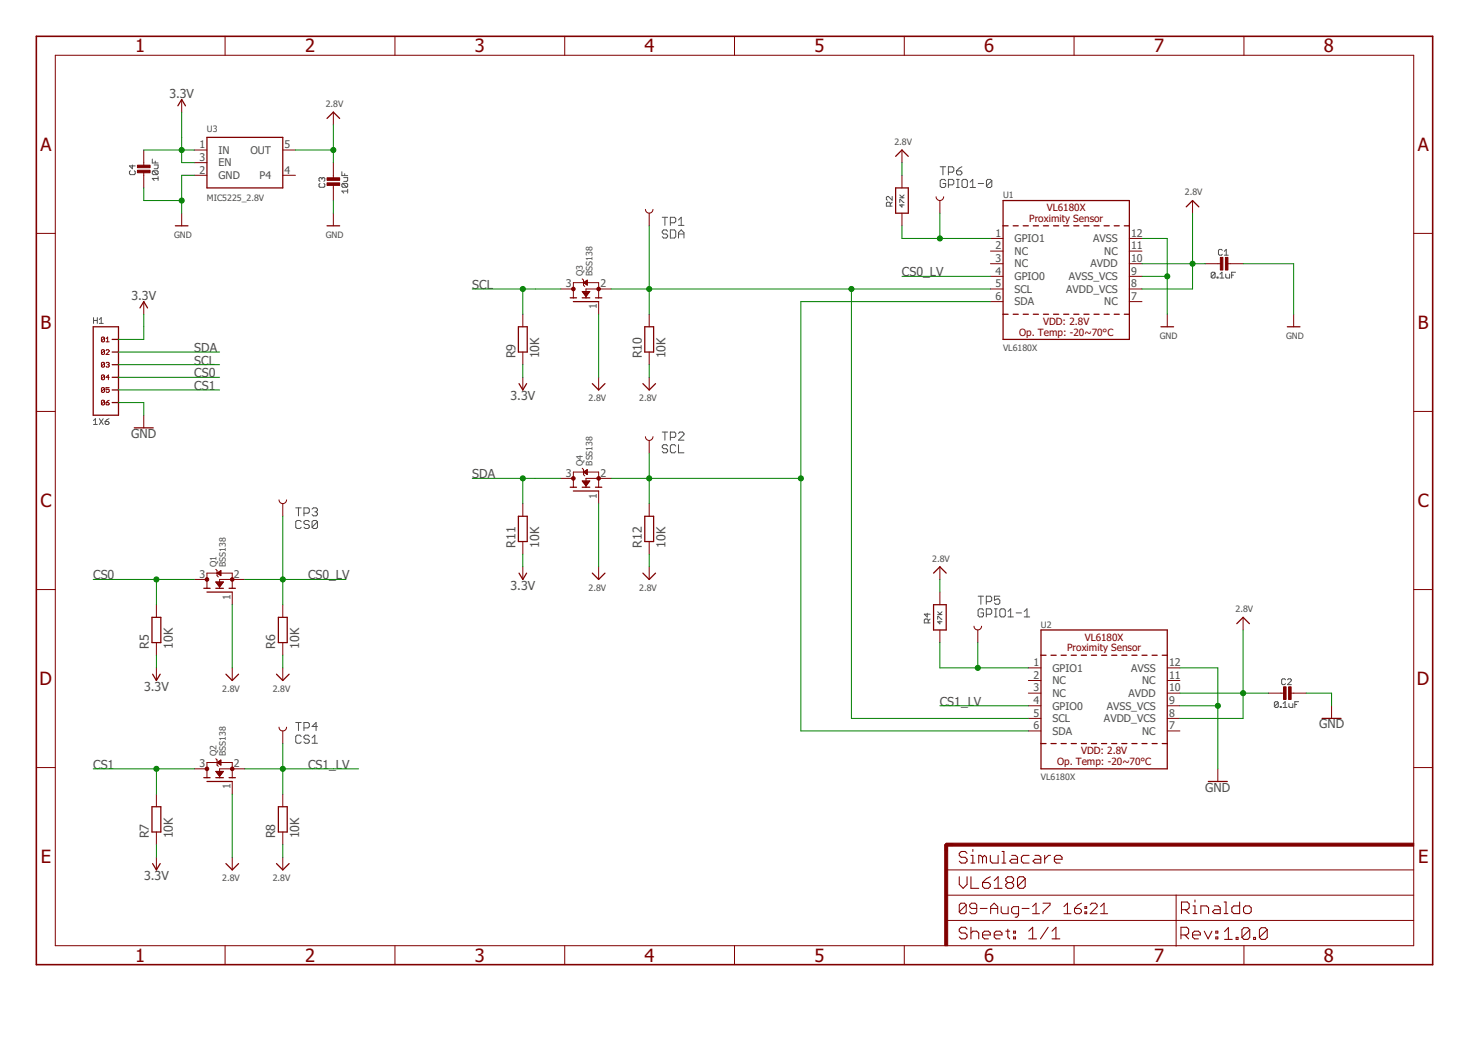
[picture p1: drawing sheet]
<svg xmlns="http://www.w3.org/2000/svg" width="297mm" height="210mm" viewBox="0 0 297 210" stroke-linecap="round" stroke-linejoin="round" font-family="sans-serif">
<g fill="none" stroke="#505050" stroke-width=".2">
<path d="M26.2 34.3l-.2 .2v.4l.2 .2h.8l.2-.2v-.4l-.2-.2M26.6 33.2v.7l-.6-.5h1.2M30.6 32v.8h1.2M30.8 34.3h.8l.2 .2v.4l-.2 .2M30.8 34.3l-.2 .2v.4l.2 .2h.8M30.8 34.3l.8 .8M31 33.2h.8v.5l-.2 .2h-.6M31.2 32.4v.4M31.8 35.9h-1.2l.4 .4M31.8 35.5v.8M64.3 36.9l-.2 .2v.3l.2 .3h.8l.2-.3v-.3l-.2-.2M64.7 35.9l-.2-.2-.4 .2v.4l.2 .2"/>
<path d="M64.7 35.9l.2-.2 .4 .2v.4l-.2 .2M64.7 35.9v.2M68.7 34.5v.8h1.2M68.9 36.9h.8l.2 .2v.3l-.2 .3M68.9 36.9l-.2 .2v.3l.2 .3h.8M68.9 36.9l.8 .8M69.1 35.7h.8v.6l-.2 .2h-.6M69.3 34.9v.4M69.9 38.4h-1.2l.4 .4M69.9 38v.8M179.3 39.5v.8l-.8-.8-.4 .2v.4l.2 .2M180.8 39.8h.9"/>
<path d="M180.8 39.2l.6 .6M181.7 39.2l-.4 .4M189 33.5h1.1M189.5 33.5v1.7M190.1 36.3l-.3-.2h-.6l-.2 .2v1.1l.2 .3h.6l.3-.3v-.5h-.6M190.6 37.2h.8l.3-.3v-.6l-.3-.2h-.8v1.6M190.6 34.6h.8l.3-.2v-.6l-.3-.3h-.8v1.7M192.2 36.1h.6M192.2 37.7h.6M192.2 34.4h.8l.3 .2v.3l-.3 .3h-.5l-.3-.3zM192.5 36.1v1.6M193.3 33.5l-.5 .3-.6 .6"/>
<path d="M193.6 36.1h.5l.3 .2v1.1l-.3 .3h-.5l-.3-.3v-1.1zM195 37.7h1M195 36.6l.5-.5v1.6M196.6 36.9h1.1M199.3 36.3v1.1l-.2 .3h-.6l-.3-.3M199.3 36.3l-.2-.2h-.6l-.3 .2v1.1M199.3 36.3l-1.1 1.1M133.1 43.7h1.1M133.6 43.7v1.6M134.2 46.5l-.3-.3h-.5l-.3 .3v.3l.3 .3h.5l.3 .2v.3l-.3 .3h-.5l-.3-.3M134.7 46.2h.9l.2 .3v1.1l-.2 .3h-.9zM134.7 44.8h.9l.2-.3v-.5l-.2-.3h-.9v1.6"/>
<path d="M136.4 47.1h1.1M136.4 47.9v-1.1l.5-.6 .6 .6v1.1M136.4 44.2l.5-.5v1.6M136.4 45.3h1.1M178.9 41.4v-.5l-.2-.2h-.4l-.2 .2v.5h1.2M179.3 40.7l-.4 .3M180.8 40.7v-.6l.9 .6M181.3 41.1v.5l-.5-.4h.9M244.2 54.9l-.2-.2h-.4l-.2 .2v.8M244.2 54.9v.8l-.2 .2h-.4l-.2-.2M244.2 54.9l-.8 .8M244.6 55.7h.2v.2h-.2z"/>
<path d="M245.2 55.9h.8M245.2 55.1l.4-.4v1.2M245.7 50.3l-.2-.2h-.4l-.2 .2v.8l.2 .2h.4l.2-.2M246.1 51.3h.7M246.1 50.5l.3-.4v1.2M246.3 55.1v.6l.2 .2h.6v-.8M247.5 55.3h.4M248.3 54.7h-.8v1.2M18.8 63.9v1.1M18.8 64.4h.8M19.6 63.9v1.1M20 64.2l.3-.3v1.1"/>
<path d="M20 65h.7M18.8 84.6l.4-.4v1.1M18.8 85.3h.8M20 84.2l.7 1.1M20.7 84.2l-.7 1.1M21.1 84.8h.6l.2 .4-.2 .1h-.4l-.2-.1zM21.9 84.2l-.8 .6M133.1 86.9h1.1M133.6 86.9v1.6M134.2 89.7l-.3-.3h-.5l-.3 .3v.2l.3 .3h.5l.3 .3v.3l-.3 .2h-.5l-.3-.2M134.7 87.9h.9l.2-.2v-.6l-.2-.2h-.9v1.6M135.8 89.7l-.2-.3h-.6l-.3 .3v1.1l.3 .2h.6l.2-.2"/>
<path d="M136.4 89.4v1.6h1.1M136.4 87.1l.2-.2h.6l.3 .2v.3l-1.1 1.1h1.1M59.4 102.1h1.1M60 102.1v1.6M60.5 104.9l-.2-.3h-.6l-.3 .3v1.1l.3 .3h.6l.2-.3M61.1 103.2h.8l.3-.3v-.5l-.3-.3h-.8v1.6M62.2 104.9l-.3-.3h-.5l-.3 .3v.3l.3 .3h.5l.3 .2v.3l-.3 .3h-.5l-.3-.3M62.7 102.4l.3-.3h.5l.3 .3v.2l-.3 .3M63.3 102.9h.2M63.5 102.9l.3 .3v.3l-.3 .2h-.5l-.3-.2M63.8 104.9l-.3-.3h-.5l-.3 .3v1.1M63.8 104.9v1.1l-.3 .3h-.5l-.3-.3"/>
<path d="M63.8 104.9l-1.1 1.1M196.6 119.9h1.1M197.1 119.9v1.6M200.9 119.9h-1v.8l.5-.3h.3l.2 .3v.5l-.2 .3h-.6l-.2-.3M186.4 123.3v.8l-.6-.6h1.1M186.5 125.2v-.5l-.1-.2h-.5l-.1 .2v.5h1.1M186.9 124.5l-.4 .3M188.4 124.5v-.6l.9 .6M188.4 123.6h.9M188.4 123l.6 .6M188.9 124.9v.5l-.5-.4h.9M189.3 123l-.4 .4"/>
<path d="M197.7 122.7l-.3-.3h-.6l-.2 .3v1.1l.2 .2h.6l.3-.2v-.6h-.6M198.2 123.5h.8l.3-.3v-.5l-.3-.3h-.8v1.6M198.2 121h.8l.3-.3v-.6l-.3-.2h-.8v1.6M199.9 122.4h.5M199.9 124h.5M200.1 122.4v1.6M201.2 122.4h.6l.2 .3v1.1l-.2 .2h-.6l-.3-.2v-1.1zM202.6 124h1.1M202.6 123l.5-.6v1.6M204.2 123.2h1.1M205.8 124h1.1M205.8 123l.6-.6v1.6"/>
<path d="M258.4 136.7l-.2-.2h-.4l-.2 .2v.8l.2 .1h.4l.2-.1M258.8 136.7l.2-.2h.3l.2 .2v.2l-.7 .7h.7M59.4 145.3h1.1M60 145.3v1.6M60.5 148.1l-.2-.3h-.6l-.3 .3v1.1l.3 .2h.6l.2-.2M61.1 146.3h.8l.3-.2v-.6l-.3-.2h-.8v1.6M62.2 148.1l-.3-.3h-.5l-.3 .3v.3l.3 .2h.5l.3 .3v.3l-.3 .2h-.5l-.3-.2M62.7 149.4h1.1M62.7 148.4l.6-.6v1.6M63.8 146.1h-1.1l.8-.8v1.6M256.9 141.3l-.2-.2h-.4l-.2 .2v.7M256.9 141.3v.7l-.2 .2h-.4l-.2-.2"/>
<path d="M256.9 141.3l-.8 .7M257.3 142h.2v.2h-.2zM257.9 142.2h.8M257.9 141.5l.4-.4v1.1M259 141.5v.5l.2 .2h.6v-.7M260.2 141.6h.4M261 141.1h-.8v1.1"/>
</g>
<g fill="#800000" stroke="#800000" stroke-width=".2">
<path d="M189.9 169.8h.6v20.3h-.6z"/>
<path d="M190.1 169.5h94v.6h-94z"/>
<path d="M245.3 51.8h.5v2.5h-.5z"/>
<path d="M246.3 51.8h.5v2.5h-.5z"/>
<path d="M65.7 36.8h2.6v.5h-2.6z"/>
<path d="M65.7 35.8h2.6v.5h-2.6z"/>
<path d="M27.6 34.2h2.6v.5h-2.6z"/>
<path d="M27.6 33.2h2.6v.5h-2.6z"/>
<path d="M258 138.1h.5v2.5h-.5z"/>
<path d="M259 138.1h.5v2.5h-.5z"/>
</g>
<g fill="none" stroke="#800000" stroke-width=".2">
<path d="M11.1 11.1h273v179h-273zM45.2 7.3v3.8M79.4 7.3v3.8M113.5 7.3v3.8M147.6 7.3v3.8M181.7 7.3v3.8M215.9 7.3v3.8M250 7.3v3.8M28.9 30.2v3.3M28.9 34.5v3.3M36.5 20v2.5M39.1 30.2h2.5"/>
<path d="M39.1 32.7h2.5M39.1 35.2h2.5M56.8 30.2h2.6M56.8 35.2h2.6M67 22.5v2.6M67 32.7v3.3M67 37v3.3M181.3 30.2v2.5M181.3 35.2v2.6M188.1 39.6a.76 .76 0 0 0 .8 .7 .76 .76 0 0 0 .8-.7M7.3 46.9h3.8M36.5 42.9v2.5"/>
<path d="M67 42.9v2.5M112.7 58.1h2.5M115.2 59.9v-3.1h5.1v3.1M117 56.1l.3 .2v1l.2 .3M117 58.6h1.5l-.7 1zM117.2 58.8h1.2M117.2 58.9h1.1M117.3 56.8l.7-.5v1zM117.3 56.9h.7M117.3 59h.9M117.4 56.7h.6M117.4 59.1h.7"/>
<path d="M117.5 57h.5M117.5 59.3h.5M117.6 56.6h.4M117.6 59.4h.4M117.7 57.1h.3M117.7 59.5h.2M117.8 56.5h.2M117.9 57.2h.1M118 56.4h.1M122.9 58.1h-5.1v1.8M129.7 42.1a.76 .76 0 0 0 .8 .8 .76 .76 0 0 0 .7-.8M130.5 42.9v2.5"/>
<path d="M181.3 42.9v2.5M188.9 40.3v2.6M199.1 47.9h2.5M199.1 50.5h2.5M199.1 53h2.5M199.1 55.6h2.5M199.1 58.1h2.5M227 47.9h2.5M227 50.5h2.5M227 53h2.5M227 55.6h2.5M227 58.1h2.5"/>
<path d="M239.7 40.3v2.6M242.2 53h3.3M246.5 53h3.3M284.1 46.9h3.8M21 67.9l-.2-.1h-.3l-.1 .1v.7M21 70.5l-.2-.2h-.3l-.1 .2v.6M21 73l-.2-.1h-.3l-.1 .1v.6M21 75.6l-.2-.2h-.3l-.1 .2v.6M21 78.1l-.2-.2h-.3l-.1 .2v.6M21 67.9v.7l-.2 .1h-.3l-.1-.1M21 70.5v.6l-.2 .2h-.3l-.1-.2M21 73v.6l-.2 .2h-.3l-.1-.2"/>
<path d="M21 75.6v.6l-.2 .1h-.3l-.1-.1M21 78.1v.6l-.2 .2h-.3l-.1-.2M21 67.9l-.6 .7M21 70.5l-.6 .6M21 73l-.6 .6M21 75.6l-.6 .6M21 78.1l-.6 .6M21.3 68.7h.6M21.3 68.1l.3-.3v.9M21.3 70.5l.2-.2h.3l.1 .2-.6 .8h.6M21.3 73l.2-.1h.3l.1 .1-.1 .3M21.6 73.3h.2"/>
<path d="M21.8 73.3l.1 .2-.1 .3h-.3l-.2-.2M21.9 77.9h-.6v.5l.3-.1 .3 .1v.3l-.1 .2h-.3l-.2-.2M21.9 75.9h-.6l.5-.5v.9M28.9 60.6v2.6M105.1 63.2v2.5M105.1 70.8v2.5M105.1 75.9v2.5M120.3 60.6v2.6M120.3 75.9v2.5M130.5 63.2v2.5M130.5 70.8v2.5M130.5 75.9v2.5"/>
<path d="M199.1 60.6h2.5M227 60.6h2.5M234.6 63.2v2.5M260 63.2v2.5M7.3 82.7h3.8M21 80.6l-.2-.1-.4 .1v.7M21 80.6v.7l-.2 .1-.4-.1M21 80.6l-.6 .7M21.3 80.9h.5l.1 .4-.4 .1zM21.9 80.5l-.6 .4M28.9 83.5v2.5M112.7 96.2h2.5"/>
<path d="M115.2 98v-3.1h5.1v3.1M117 94.1l.3 .3v1l.2 .3M117 96.7h1.5l-.7 1zM117.1 96.8h1.4M117.2 96.9h1.2M117.3 94.9l.7-.5v1zM117.3 97h1M117.3 95h.7M117.3 97.1h.9M117.4 94.8h.6M117.4 97.3h.7M117.5 95.1h.5"/>
<path d="M117.5 97.4h.5M117.6 94.7h.4M117.6 97.5h.3M117.7 95.2h.3M117.7 97.6h.2M117.7 94.6h.3M117.9 95.3h.1M117.9 94.5h.1M120.3 98.7v2.6M122.9 96.2h-5.1v1.8M129.7 87.8a.76 .76 0 0 0 .8 .8 .76 .76 0 0 0 .7-.8M130.5 88.6v2.5"/>
<path d="M284.1 82.7h3.8M7.3 118.5h3.8M39.1 116.5h2.5M41.6 118.3v-3.1h5.1v3.1M43.4 114.5l.2 .2v1l.3 .3M43.4 117h1.5l-.8 1zM43.5 117.2h1.3M43.6 117.3h1.1M43.6 115.2l.8-.5v1zM43.7 117.4h.9M43.8 117.5h.7M43.8 115.3h.6"/>
<path d="M43.8 115.1h.6M43.8 117.6h.6M43.9 117.8h.4M44 115.5h.4M44 115h.4M44 117.9h.2M44.1 118h.1M44.2 115.6h.2M44.2 114.9h.2M44.3 115.7h.1M44.3 114.7h.1M46.7 119v2.6"/>
<path d="M49.2 116.5h-5.1v1.8M56.1 100.5a.76 .76 0 0 0 .7 .8 .76 .76 0 0 0 .8-.8M56.8 101.3v2.5M105.1 101.3v2.5M105.1 108.9v2.5M105.1 114v2.5M120.3 114v2.5M130.5 101.3v2.5M130.5 108.9v2.5M130.5 114v2.5M188.9 114v2.5M188.9 119v2.6"/>
<path d="M284.1 118.5h3.8M31.4 121.6v2.5M31.4 129.2v2.5M31.4 134.3v2.5M46.7 134.3v2.5M56.8 121.6v2.5M56.8 129.2v2.5M56.8 134.3v2.5M188.9 126.7v2.5M195.7 125.9a.76 .76 0 0 0 .8 .8 .76 .76 0 0 0 .8-.8M196.5 126.7v2.5M206.7 134.3h2.5"/>
<path d="M206.7 136.8h2.5M206.7 139.4h2.5M234.6 134.3h2.5M234.6 136.8h2.5M234.6 139.4h2.5M249.8 124.1v2.6M254.9 139.4h3.3M259.2 139.4h3.3M7.3 154.3h3.8M31.4 159.7v2.5M39.1 154.6h2.5M41.6 156.4v-3.1h5.1v3.1"/>
<path d="M43.4 152.5l.2 .3v1l.3 .3M43.4 155.1h1.5l-.8 1zM43.4 155.2h1.5M43.5 155.3h1.3M43.6 155.4h1.1M43.6 153.3l.8-.5v1zM43.6 153.3h.8M43.7 155.5h.9M43.8 153.2h.6M43.8 155.6h.7M43.8 153.5h.6M43.9 155.7h.5"/>
<path d="M43.9 155.9h.4M44 153.1h.4M44 153.6h.4M44 156h.2M44.1 153h.3M44.2 153.7h.2M44.3 152.9h.1M44.4 153.8h.1M46.7 157.1v2.6M49.2 154.6h-5.1v1.8M56.1 146.2a.76 .76 0 0 0 .7 .8 .76 .76 0 0 0 .8-.8M56.8 147v2.5"/>
<path d="M56.8 159.7v2.5M206.7 141.9h2.5M206.7 144.4h2.5M206.7 147h2.5M234.6 141.9h2.5M234.6 144.4h2.5M234.6 147h2.5M244.8 154.6v2.5M267.6 141.9v2.5M284.1 154.3h3.8M31.4 167.3v2.5M31.4 172.4v2.5"/>
<path d="M46.7 172.4v2.5M56.8 167.3v2.5M56.8 172.4v2.5M190.2 180h93.9M190.2 174.9h93.9M236.4 180v10.2M45.2 190.1v3.9M79.4 190.1v3.9M113.5 190.1v3.9M147.6 190.1v3.9M181.7 190.1v3.9M190.2 185.1h93.9"/>
<path d="M194.2 181.9l-.4-.3h-.7l-.3 .3v1.4M194.2 181.9v1.4l-.4 .4h-.7l-.3-.4M194.2 181.9l-1.4 1.4M196.3 182.6h-1.1l-.3-.3v-.4l.3-.3h.7l.4 .3v1.4l-.4 .4h-.7l-.3-.4M197 182.6h1.4M199.1 182.6h1.4M199.1 183.7v-1.4l.7-.7 .7 .7v1.4M201.2 182.3v1l.3 .4h1.1v-1.4M204.7 183.7h-1l-.4-.4v-.7l.4-.3h1v1.7l-.3 .4h-.4M205.4 182.6h1.4M207.5 183.7h1.4M207.5 182.3l.7-.7v2.1"/>
<path d="M209.6 181.6h1.4v.3l-1.4 1.4v.4M213.8 183.7h1.4M213.8 182.3l.7-.7v2.1M215.9 190.1v3.9M215.9 182.6h1.1l.3 .4v.3l-.3 .4h-.7l-.4-.4zM217.3 181.6l-.7 .3-.7 .7M218 183.3h.4v.4h-.4zM218 182.3h.4v.3h-.4zM219.1 181.9l.3-.3h.8l.3 .3v.4l-1.4 1.4h1.4M221.2 183.7h1.4M221.2 182.3l.7-.7v2.1M250 190.1v3.9"/>
</g>
<path d="M191.4 169.8h-1.2v1.3" fill="none" stroke="#800000" stroke-width=".61"/>
<g fill="none" stroke="#800000" stroke-width=".21">
<path d="M192.8 176.3v1.5l.8 .8 .8-.8v-1.5M194.4 171.6l-.4-.4h-.8l-.4 .4v.4l.4 .4h.8l.4 .4v.3l-.4 .4h-.8l-.4-.4M195.1 176.3v2.3h1.6M195.1 173.5h.8M195.1 172h.4v1.5M195.5 170.8v.4M197.5 177.4h1.1l.4 .4v.4l-.4 .4h-.7l-.4-.4zM197.5 172.4v1.1M197.5 172.4l.4-.4 .3 .4v1.1M197.5 172.4l-.4-.4h-.4v1.5M199 176.3l-.8 .4-.7 .7M199 172v1.1l.4 .4h1.2v-1.5"/>
<path d="M199.8 178.6h1.6M199.8 177.1l.8-.8v2.3M201.4 171.2h.4v2.3M201.4 173.5h.7M202.5 177.4l-.4 .4v.4l.4 .4h.8l.4-.4v-.4l-.4-.4M202.5 177.4h.8M202.5 177.4l-.4-.3v-.4l.4-.4h.8l.4 .4v.4l-.4 .3M203.3 172h.8l.4 .4v1.1h-1.2l-.4-.4 .4-.3h1.2M206 176.7v1.5l-.3 .4h-.8l-.4-.4M206 176.7l-.3-.4h-.8l-.4 .4v1.5M206 176.7l-1.5 1.5M206.8 172h-1.1l-.4 .4v.7l.4 .4h1.1"/>
<path d="M208 172h.8l.4 .4v1.1h-1.2l-.4-.4 .4-.3h1.2M210 172v1.5M211.1 172h-.4l-.7 .8M211.9 172.8h1.5v-.4l-.3-.4h-.8l-.4 .4v.7l.4 .4h.8M194.4 186.8l-.4-.4h-.8l-.4 .4v.4l.4 .4h.8l.4 .4v.4l-.4 .4h-.8l-.4-.4M195.1 186.4v2.4M195.1 187.6l.4-.4h.8l.4 .4v1.2M197.5 188h1.5v-.4l-.4-.4h-.7l-.4 .4v.8l.4 .4h.7M199.8 188h1.6v-.4l-.4-.4h-.8l-.4 .4v.8l.4 .4h.8M202.1 187.2h.8M202.5 186.8v1.6l.4 .4M203.7 187.2h.4v.4h-.4z"/>
<path d="M203.7 188.4h.4v.4h-.4zM206.8 187.2l.7-.8v2.4M206.8 188.8h1.5M210.7 186.4l-1.6 2.4M211.4 188.8h1.6M211.4 187.2l.8-.8v2.4M237.3 188h1.2l.4-.4v-.8l-.4-.4h-1.2v2.4M237.4 182.9h1.2l.4-.4v-.8l-.4-.3h-1.2v2.3M238.1 188l.8 .8M238.2 182.9l.8 .8M239.7 188h1.5v-.4l-.3-.4h-.8l-.4 .4v.8l.4 .4h.8M239.8 182.1h.4v1.6"/>
<path d="M239.8 183.7h.8M240.2 181v.4M241.3 183.7v-1.6h1.2l.4 .4v1.2M242 187.2l.8 1.6 .8-1.6M244.1 182.1h.7l.4 .4v1.2h-1.1l-.4-.4 .4-.4h1.1M244.3 188.4h.5v.4h-.5zM244.3 187.2h.5v.4h-.5zM246 181.4h.4v2.3M246 183.7h.8M246.1 187.3l.8-.8v2.4M246.1 188.9h1.5M248.4 188.5h.4v.4h-.4z"/>
<path d="M249.1 181.4v2.3h-1.1l-.4-.4v-.8l.4-.4h1.1M250.3 182.1h.8l.4 .4v.8l-.4 .4h-.8l-.4-.4v-.8zM251.2 186.9v1.6l-.4 .4h-.8l-.4-.4M251.2 186.9l-.4-.4h-.8l-.4 .4v1.6M251.2 186.9l-1.6 1.6M251.9 188.5h.4v.4h-.4zM254.7 186.9v1.6l-.4 .4h-.8l-.4-.4M254.7 186.9l-.4-.4h-.8l-.4 .4v1.6M254.7 186.9l-1.6 1.6"/>
</g>
<path d="M7.3 7.3h280.6v186.7h-280.6z" fill="none" stroke="#800000" stroke-width=".32"/>
<g fill="none" stroke="#800000" stroke-width=".25">
<path d="M35.8 21.3l.7-1.3 .8 1.3M41.6 27.6h15.2v10.2h-15.2zM65.7 23.8l1.3-1.3 1.3 1.3M180 37.8h2.5v5.1h-2.5zM180 31.4l1.3-1.2 1.2 1.2M35.2 45.4h2.6M65.7 45.4h2.6M114.6 59.9h1.3M117 59.9h1.5M119.7 59.9h1.2M201.6 45.4h1M201.6 40.3h25.4v27.9h-25.4z"/>
<path d="M203.6 45.4h1M205.6 45.4h1.1M207.7 45.4h1M209.7 45.4h1M211.7 45.4h1.1M213.8 45.4h1M215.8 45.4h1M217.8 45.4h1.1M219.9 45.4h1M221.9 45.4h1M223.9 45.4h1M226 45.4h1"/>
<path d="M238.4 41.6l1.3-1.3 1.2 1.3M18.7 65.7h5.1v17.8h-5.1zM22.5 68.2h1.3M22.5 70.8h1.3M22.5 73.3h1.3M22.5 75.9h1.3M22.5 78.4h1.3M28.1 61.9l.8-1.3 .8 1.3M104.2 65.7h1.8v5.1h-1.8zM104.3 77.1l.8 1.3 .7-1.3M115.2 60.6h5.1M119 77.1l1.3 1.3 1.3-1.3"/>
<path d="M129.2 77.1l1.3 1.3 1.2-1.3M129.6 65.7h1.8v5.1h-1.8zM201.6 63.2h1M203.6 63.2h1M205.6 63.2h1.1M207.7 63.2h1M209.7 63.2h1M211.7 63.2h1.1M213.8 63.2h1M215.8 63.2h1M217.8 63.2h1.1M219.9 63.2h1"/>
<path d="M221.9 63.2h1M223.9 63.2h1M226 63.2h1M233.3 65.7h2.6M258.7 65.7h2.6M22.5 80.9h1.3M27 86h3.8M114.6 98h1.3M115.2 98.7h5.1M117 98h1.5M119.7 98h1.2M41 118.3h1.2"/>
<path d="M41.6 119h5.1M43.4 118.3h1.5M46 118.3h1.3M104.2 103.8h1.8v5.1h-1.8zM104.3 115.2l.8 1.3 .7-1.3M119 115.2l1.3 1.3 1.3-1.3M129.2 115.2l1.3 1.3 1.2-1.3M129.6 103.8h1.8v5.1h-1.8zM187.6 115.2l1.3-1.2 1.3 1.2M30.5 124.1h1.8v5.1h-1.8zM30.7 135.6l.7 1.2 .8-1.2M45.4 135.6l1.3 1.2 1.2-1.2"/>
<path d="M55.6 135.6l1.2 1.2 1.3-1.2M55.9 124.1h1.8v5.1h-1.8zM187.6 121.6h2.6v5.1h-2.6zM209.2 131.7h1M209.2 126.7h25.4v27.9h-25.4zM211.2 131.7h1.1M213.3 131.7h1M215.3 131.7h1M217.3 131.7h1.1M219.4 131.7h1M221.4 131.7h1M223.4 131.7h1.1"/>
<path d="M225.4 131.7h1.1M227.5 131.7h1M229.5 131.7h1M231.5 131.7h1.1M233.6 131.7h1M248.6 125.4l1.2-1.3 1.3 1.3M41 156.4h1.2M41.6 157.1h5.1M43.4 156.4h1.5M46 156.4h1.3M209.2 149.5h1M211.2 149.5h1.1"/>
<path d="M213.3 149.5h1M215.3 149.5h1M217.3 149.5h1.1M219.4 149.5h1M221.4 149.5h1M223.4 149.5h1.1M225.4 149.5h1.1M227.5 149.5h1M229.5 149.5h1M231.5 149.5h1.1M233.6 149.5h1M242.8 157.1h3.9"/>
<path d="M265.7 144.4h3.8M30.5 162.2h1.8v5.1h-1.8zM30.7 173.6l.7 1.3 .8-1.3M45.4 173.6l1.3 1.3 1.2-1.3M55.6 173.6l1.2 1.3 1.3-1.3M55.9 162.2h1.8v5.1h-1.8z"/>
</g>
<g fill="#800000" stroke="#800000" stroke-width=".2">
<circle cx="120.3" cy="58.1" r=".36"/>
<circle cx="115.2" cy="58.1" r=".36"/>
<circle cx="120.3" cy="96.2" r=".36"/>
<circle cx="115.2" cy="96.2" r=".36"/>
<circle cx="46.7" cy="116.5" r=".36"/>
<circle cx="41.6" cy="116.5" r=".36"/>
<circle cx="46.7" cy="154.6" r=".36"/>
<circle cx="41.6" cy="154.6" r=".36"/>
</g>
<g fill="none" stroke="#008000" stroke-width=".2">
<path d="M28.9 30.2h10.2M28.9 37.8v2.5h7.6M36.5 22.5v10.2h2.6M39.1 35.2h-2.6v7.7M59.4 30.2h7.6M67 25.1v7.6M181.3 32.7v2.5M67 40.3v2.6M94.9 58.1h17.8M105.1 58.1v5.1M122.9 58.1h76.2M130.5 45.4v17.8"/>
<path d="M171.1 58.1v86.3h35.6M181.3 45.4v2.5h17.8M181.3 55.6h17.8M188.9 42.9v5M229.5 53h12.7M229.5 55.6h5.1M229.5 47.9h5.1v15.3M239.7 42.9v15.2h-10.2M249.8 53h10.2v10.2M23.8 73.3h20.3M23.8 70.8h20.3M23.8 75.9h20.3"/>
<path d="M23.8 78.4h20.3M28.9 63.2v5h-5.1M105.1 73.3v2.6M120.3 63.2v12.7M130.5 73.3v2.6M199.1 60.6h-38.1v86.4h45.7M23.8 80.9h5.1v2.6M94.9 96.2h17.8M105.1 96.2v5.1M122.9 96.2h38.1M130.5 91.1v10.2M18.7 116.5h20.4"/>
<path d="M31.4 116.5v5.1M49.2 116.5h20.3M56.8 103.8v17.8M105.1 111.4v2.6M120.3 101.3v12.7M130.5 111.4v2.6M188.9 116.5v2.5M31.4 131.7v2.6M46.7 121.6v12.7M56.8 131.7v2.6M188.9 129.2v5.1h17.8M196.5 129.2v5.1"/>
<path d="M237.1 139.4h17.8M237.1 134.3h7.7v20.3M249.8 126.7v17.7h-12.7M262.5 139.4h5.1v2.5M18.7 154.6h20.4M31.4 154.6v5.1M46.7 159.7v12.7M49.2 154.6h22.9M56.8 149.5v10.2M188.9 141.9h17.8M237.1 141.9h7.7M31.4 169.8v2.6"/>
<path d="M56.8 169.8v2.6"/>
</g>
<g fill="#008000" stroke="#008000" stroke-width=".2">
<circle cx="239.7" cy="53" r=".51"/>
<circle cx="67" cy="30.2" r=".51"/>
<circle cx="249.8" cy="139.4" r=".51"/>
<circle cx="234.6" cy="55.6" r=".51"/>
<circle cx="36.5" cy="40.3" r=".51"/>
<circle cx="244.8" cy="141.9" r=".51"/>
<circle cx="36.5" cy="30.2" r=".51"/>
<circle cx="188.9" cy="47.9" r=".51"/>
<circle cx="196.5" cy="134.3" r=".51"/>
<circle cx="105.1" cy="58.1" r=".51"/>
<circle cx="130.5" cy="58.1" r=".51"/>
<circle cx="171.1" cy="58.1" r=".51"/>
<circle cx="105.1" cy="96.2" r=".51"/>
<circle cx="130.5" cy="96.2" r=".51"/>
<circle cx="161" cy="96.2" r=".51"/>
<circle cx="56.8" cy="116.5" r=".51"/>
<circle cx="56.8" cy="154.6" r=".51"/>
<circle cx="31.4" cy="116.5" r=".51"/>
<circle cx="31.4" cy="154.6" r=".51"/>
</g>
<g font-size="3.7" fill="#800000">
<text x="27.2" y="10.5">1</text>
<text x="61.3" y="10.5">2</text>
<text x="95.4" y="10.5">3</text>
<text x="129.6" y="10.5">4</text>
<text x="163.7" y="10.5">5</text>
<text x="197.8" y="10.5">6</text>
<text x="231.9" y="10.5">7</text>
<text x="266.1" y="10.5">8</text>
<text x="8.1" y="30.3">A</text>
<text x="284.9" y="30.3">A</text>
<text x="8.1" y="66.1">B</text>
<text x="284.9" y="66.1">B</text>
<text x="8.1" y="101.9">C</text>
<text x="284.9" y="101.9">C</text>
<text x="8" y="137.7">D</text>
<text x="284.8" y="137.7">D</text>
<text x="8.2" y="173.5">E</text>
<text x="285" y="173.5">E</text>
<text x="27.2" y="193.3">1</text>
<text x="61.3" y="193.3">2</text>
<text x="95.4" y="193.3">3</text>
<text x="129.6" y="193.3">4</text>
<text x="163.7" y="193.3">5</text>
<text x="197.8" y="193.3">6</text>
<text x="231.9" y="193.3">7</text>
<text x="266.1" y="193.3">8</text>
</g>
<g font-size="2.5" fill="#505050">
<text x="34" y="19.8">3.3V</text>
<text x="94.9" y="58.1">SCL</text>
<text x="181.3" y="55.6">CS0_LV</text>
<text x="26.4" y="60.4">3.3V</text>
<text x="39.1" y="70.8">SDA</text>
<text x="39.1" y="73.3">SCL</text>
<text x="39.1" y="75.9">CS0</text>
<text x="103.6" y="72.1" transform="rotate(-90 103.6 72.1)">R9</text>
<text x="108.4" y="72.1" transform="rotate(-90 108.4 72.1)">10K</text>
<text x="129" y="72.1" transform="rotate(-90 129 72.1)">R10</text>
<text x="133.8" y="72.1" transform="rotate(-90 133.8 72.1)">10K</text>
<text x="39.1" y="78.4">CS1</text>
<text x="102.6" y="80.4">3.3V</text>
<text x="26.4" y="88.1">GND</text>
<text x="94.9" y="96.2">SDA</text>
<text x="103.6" y="110.2" transform="rotate(-90 103.6 110.2)">R11</text>
<text x="108.4" y="110.2" transform="rotate(-90 108.4 110.2)">10K</text>
<text x="129" y="110.2" transform="rotate(-90 129 110.2)">R12</text>
<text x="133.8" y="110.2" transform="rotate(-90 133.8 110.2)">10K</text>
<text x="18.7" y="116.5">CS0</text>
<text x="61.9" y="116.5">CS0_LV</text>
<text x="102.6" y="118.5">3.3V</text>
<text x="29.9" y="130.5" transform="rotate(-90 29.9 130.5)">R5</text>
<text x="34.7" y="130.5" transform="rotate(-90 34.7 130.5)">10K</text>
<text x="55.3" y="130.5" transform="rotate(-90 55.3 130.5)">R6</text>
<text x="60.1" y="130.5" transform="rotate(-90 60.1 130.5)">10K</text>
<text x="29" y="138.8">3.3V</text>
<text x="188.9" y="141.9">CS1_LV</text>
<text x="265.1" y="146.5">GND</text>
<text x="18.7" y="154.6">CS1</text>
<text x="61.9" y="154.6">CS1_LV</text>
<text x="242.2" y="159.2">GND</text>
<text x="29.9" y="168.6" transform="rotate(-90 29.9 168.6)">R7</text>
<text x="34.7" y="168.6" transform="rotate(-90 34.7 168.6)">10K</text>
<text x="55.3" y="168.6" transform="rotate(-90 55.3 168.6)">R8</text>
<text x="60.1" y="168.6" transform="rotate(-90 60.1 168.6)">10K</text>
<text x="29" y="176.9">3.3V</text>
</g>
<g font-size="2.1" fill="#505050">
<text x="40.1" y="29.8">1</text>
<text x="57.2" y="29.8">5</text>
<text x="40.1" y="32.3">3</text>
<text x="40.1" y="34.9">2</text>
<text x="43.9" y="30.9">IN</text>
<text x="43.9" y="33.5">EN</text>
<text x="50.3" y="30.9">OUT</text>
<text x="57.2" y="34.9">4</text>
<text x="43.9" y="36">GND</text>
<text x="52.1" y="36">P4</text>
<text x="200.1" y="47.6">1</text>
<text x="227.3" y="47.6">12</text>
<text x="200.1" y="50.1">2</text>
<text x="200.1" y="52.7">3</text>
<text x="203.9" y="48.7">GPIO1</text>
<text x="203.9" y="51.2">NC</text>
<text x="203.9" y="53.8">NC</text>
<text x="219.2" y="53.8">AVDD</text>
<text x="219.7" y="48.7">AVSS</text>
<text x="221.9" y="51.2">NC</text>
<text x="227.3" y="52.7">10</text>
<text x="227.3" y="50.1">11</text>
<text x="113.7" y="57.7">3</text>
<text x="120.7" y="57.7">2</text>
<text x="200.1" y="55.2">4</text>
<text x="200.1" y="57.7">5</text>
<text x="203.9" y="56.3">GPIO0</text>
<text x="203.9" y="58.9">SCL</text>
<text x="214.2" y="58.9">AVDD_VCS</text>
<text x="214.8" y="56.3">AVSS_VCS</text>
<text x="227.3" y="57.7">8</text>
<text x="227.3" y="55.2">9</text>
<text x="120" y="62.2" transform="rotate(-90 120 62.2)">1</text>
<text x="200.1" y="60.3">6</text>
<text x="203.9" y="61.4">SDA</text>
<text x="221.9" y="61.4">NC</text>
<text x="227.3" y="60.3">7</text>
<text x="113.7" y="95.8">3</text>
<text x="120.7" y="95.8">2</text>
<text x="120" y="100.2" transform="rotate(-90 120 100.2)">1</text>
<text x="40.1" y="116.1">3</text>
<text x="47" y="116.1">2</text>
<text x="46.3" y="120.6" transform="rotate(-90 46.3 120.6)">1</text>
<text x="207.7" y="133.9">1</text>
<text x="207.7" y="136.5">2</text>
<text x="211.5" y="135">GPIO1</text>
<text x="211.5" y="137.6">NC</text>
<text x="227.3" y="135">AVSS</text>
<text x="229.6" y="137.6">NC</text>
<text x="235" y="136.5">11</text>
<text x="235" y="133.9">12</text>
<text x="207.7" y="139">3</text>
<text x="207.7" y="141.5">4</text>
<text x="211.5" y="140.1">NC</text>
<text x="211.5" y="142.7">GPIO0</text>
<text x="222.4" y="142.7">AVSS_VCS</text>
<text x="226.8" y="140.1">AVDD</text>
<text x="235" y="141.5">9</text>
<text x="235" y="139">10</text>
<text x="207.7" y="144.1">5</text>
<text x="207.7" y="146.6">6</text>
<text x="211.5" y="145.2">SCL</text>
<text x="211.5" y="147.7">SDA</text>
<text x="221.9" y="145.2">AVDD_VCS</text>
<text x="229.6" y="147.7">NC</text>
<text x="235" y="146.6">7</text>
<text x="235" y="144.1">8</text>
<text x="40.1" y="154.2">3</text>
<text x="47" y="154.2">2</text>
<text x="46.3" y="158.6" transform="rotate(-90 46.3 158.6)">1</text>
</g>
<g font-size="2" fill="#800000">
<text x="206.9" y="44.6">Proximity Sensor</text>
<text x="210.4" y="42.5">VL6180X</text>
<text x="209.6" y="65.4">VDD: 2.8V</text>
<text x="204.8" y="67.5">Op. Temp: -20~70°C</text>
<text x="214.5" y="131">Proximity Sensor</text>
<text x="218" y="128.8">VL6180X</text>
<text x="212.4" y="153.8">Op. Temp: -20~70°C</text>
<text x="217.3" y="151.7">VDD: 2.8V</text>
</g>
<g font-size="1.8" fill="#505050">
<text x="65.5" y="21.5">2.8V</text>
<text x="41.6" y="26.6">U3</text>
<text x="179.7" y="29.1">2.8V</text>
<text x="41.6" y="40.3">MIC5225_2.8V</text>
<text x="201.6" y="39.8">U1</text>
<text x="238.2" y="39.3">2.8V</text>
<text x="35" y="47.9">GND</text>
<text x="65.5" y="47.9">GND</text>
<text x="117.1" y="55.6" transform="rotate(-90 117.1 55.6)">Q3</text>
<text x="119" y="55.6" transform="rotate(-90 119 55.6)">BSS138</text>
<text x="201.6" y="70.6">VL6180X</text>
<text x="233.1" y="68.3">GND</text>
<text x="258.5" y="68.3">GND</text>
<text x="118.3" y="80.7">2.8V</text>
<text x="128.5" y="80.7">2.8V</text>
<text x="117.1" y="93.6" transform="rotate(-90 117.1 93.6)">Q4</text>
<text x="119" y="93.6" transform="rotate(-90 119 93.6)">BSS138</text>
<text x="43.5" y="114" transform="rotate(-90 43.5 114)">Q1</text>
<text x="45.4" y="114" transform="rotate(-90 45.4 114)">BSS138</text>
<text x="187.4" y="112.9">2.8V</text>
<text x="118.3" y="118.8">2.8V</text>
<text x="128.5" y="118.8">2.8V</text>
<text x="248.3" y="123.1">2.8V</text>
<text x="209.2" y="126.2">U2</text>
<text x="44.7" y="139.1">2.8V</text>
<text x="54.8" y="139.1">2.8V</text>
<text x="43.5" y="152" transform="rotate(-90 43.5 152)">Q2</text>
<text x="45.4" y="152" transform="rotate(-90 45.4 152)">BSS138</text>
<text x="209.2" y="156.9">VL6180X</text>
<text x="44.7" y="177.2">2.8V</text>
<text x="54.8" y="177.2">2.8V</text>
</g>
</svg>
